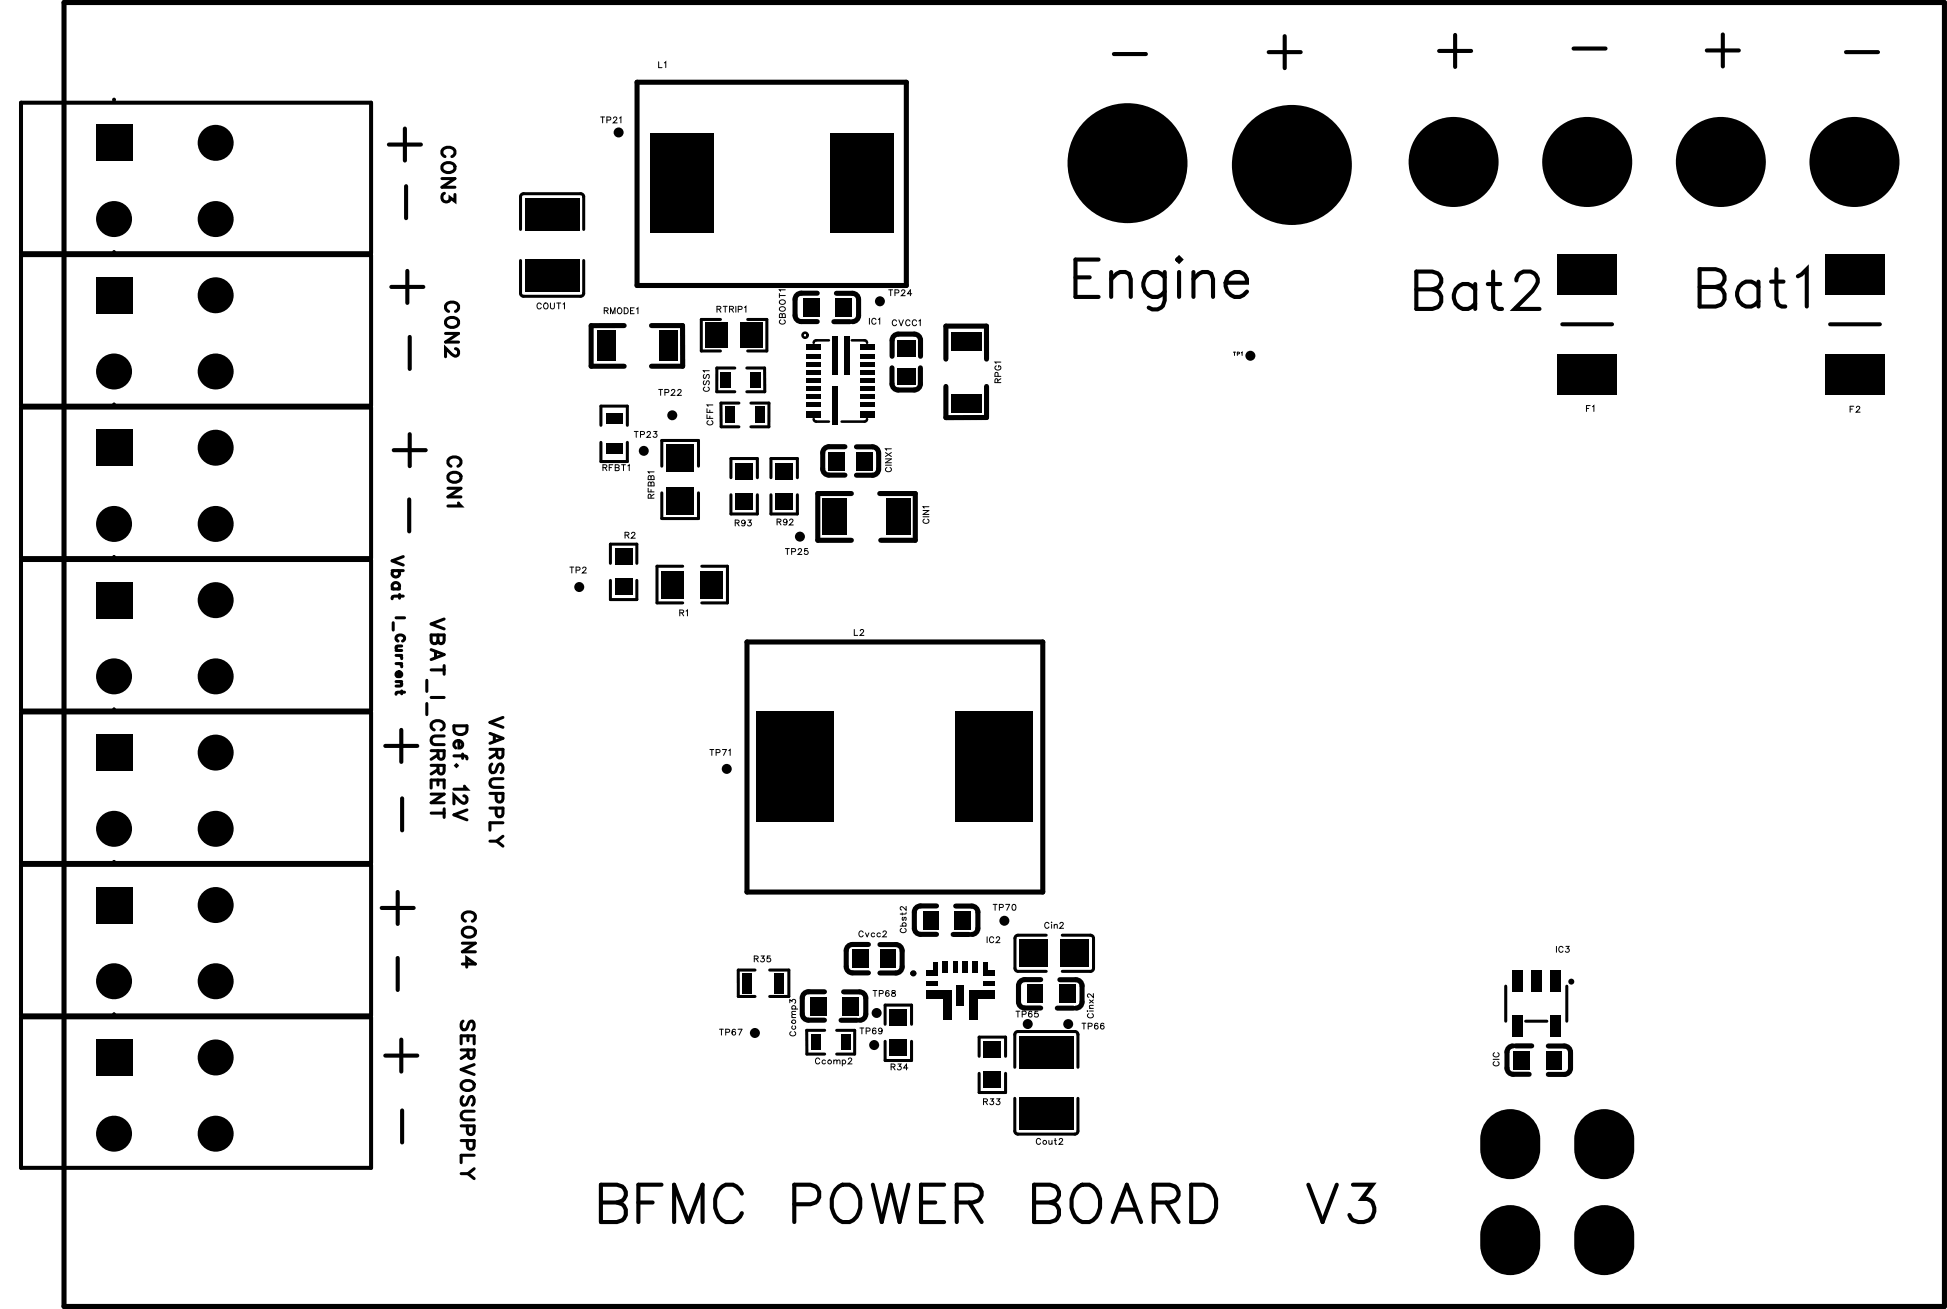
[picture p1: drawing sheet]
<svg xmlns="http://www.w3.org/2000/svg" width="97mm" height="65mm" viewBox="0 0 97 65" stroke-linecap="round" stroke-linejoin="round" font-family="sans-serif">
<g fill="none" stroke="#000" stroke-width=".25">
<path d="M3.2 .1h94v65.2h-94zM31.2 16.3h-1.6v2h1.6M31.8 4.1h13.5v10.2h-13.5zM32.6 16.3h1.5v2h-1.5M40.1 14.7h.8M40.1 14.7l-.3 .1-.1 1a.31 .31 0 0 0 .4 .3h.8M41.7 16.1h.8M41.8 14.7h.8l.3 .1v1l-.1 .2-.2 .1M44.6 18.4v.9l.3 .2h.8l.3-.2v-.9M44.6 17.8v-.8a.31 .31 0 0 1 .3-.3h.8l.3 .2v.9M47.3 18v-1.7h2v1.7M47.3 19.3v1.6h2v-1.6"/>
<path d="M37.3 32.1h14.8v12.5h-14.8zM42.2 22.3l-.9 .1-.2 .2v.8l.2 .3h.9M42.6 24.7h-1.7v2.3h1.7M42.8 22.3l1 .1 .1 .2v.8l-.1 .3-1 .1M44 24.7h1.8v2.3h-1.8M41.2 49.6h-.8l-.3 .1v1a.31 .31 0 0 0 .3 .3h.8M42 51h.8M42.2 49.6h.8l.2 .1 .1 1-.1 .1-.2 .2M43.4 47.2l-.9 .1-.2 .2v.8l.2 .3h.9M44 47.2h.8l.3 .2v.9l-.2 .3h-.9M45.7 46.4l.2 .3h.9M46.8 45.3h-.8l-.3 .1v1"/>
<path d="M47.6 46.7h.8M47.8 45.3h.8l.2 .1 .1 1-.1 .2-.2 .1M52 49h-.9l-.2 .3v.8l.2 .2 .9 .1M52.9 50.4h.8M53 49h.8l.2 .1 .1 1-.1 .1-.2 .2M75.6 52.3h-.1l-.2 .3 .1 .9 .2 .2h.8M75.8 52.3h.8M77.4 52.3h.8a.31 .31 0 0 1 .3 .3v.8l-.1 .3h-1"/>
</g>
<g fill="#000">
<path d="M4.8 13.9h1.8v1.8h-1.8zM4.8 6.2h1.8v1.8h-1.8zM26.2 12.9h2.7v1.7h-2.7zM26.2 9.9h2.7v1.6h-2.7zM29.9 16.5h.9v1.5h-.9zM32.5 6.7h3.2v4.9h-3.2zM33 16.5h.9v1.5h-.9zM35.3 16.1h1.1v1.3h-1.1zM36 18.6h.5v.8h-.5zM37.5 18.6h.5v.8h-.5zM37 16.1h1.1v1.3h-1.1zM40.2 14.9h.8v.9h-.8z"/>
<path d="M40.3 17.2h.7v.3h-.7zM40.3 17.7h.7v.2h-.7zM40.3 18.1h.7v.2h-.7zM40.3 18.5h.7v.2h-.7zM40.3 18.9h.7v.2h-.7zM40.3 19.3h.7v.2h-.7zM40.3 19.7h.7v.2h-.7zM41.5 6.7h3.2v4.9h-3.2zM41.6 16.8h.3v1.9h-.3zM41.8 14.9h.8v.9h-.8zM42.2 16.8h.3v1.9h-.3zM43 17.2h.7v.3h-.7z"/>
<path d="M43 17.7h.7v.2h-.7zM43 18.1h.7v.2h-.7zM43 18.5h.7v.2h-.7zM43 18.9h.7v.2h-.7zM43 19.3h.7v.2h-.7zM43 19.7h.7v.2h-.7zM44.8 18.4h.9v.8h-.9zM44.8 17h.9v.8h-.9zM47.5 16.6h1.5v.9h-1.5zM77.9 12.7h2.9v2h-2.9zM77.9 17.7h2.9v2h-2.9zM91.3 12.7h2.9v2h-2.9z"/>
<path d="M91.3 17.7h2.9v2h-2.9zM4.8 36.7h1.8v1.8h-1.8zM4.8 21.5h1.8v1.8h-1.8zM4.8 29.1h1.8v1.8h-1.8zM30.3 22.2h.8v.5h-.8zM30.3 20.7h.8v.5h-.8zM30.7 27.4h.9v.8h-.9zM30.7 28.9h.9v.8h-.9zM33.1 28.5h1.1v1.4h-1.1zM33.3 24.4h1.4v1.3h-1.4zM33.3 22.2h1.4v1.4h-1.4zM35 28.5h1.1v1.4h-1.1z"/>
<path d="M36.2 20.3h.5v.8h-.5zM36.8 23.1h.8v.9h-.8zM36.8 24.7h.8v.8h-.8zM37.7 20.3h.5v.8h-.5zM38.8 24.7h.8v.8h-.8zM38.8 23.1h.8v.9h-.8zM40.3 20.1h.7v.2h-.7zM40.3 20.6h.7v.3h-.7zM41.1 24.9h1.2v1.8h-1.2zM41.6 19.3h.3v1.9h-.3zM41.4 22.6h.8v.9h-.8zM43 20.1h.7v.2h-.7z"/>
<path d="M43 20.6h.7v.3h-.7zM42.8 22.6h.8v.9h-.8zM44.3 24.9h1.2v1.8h-1.2zM47.5 19.7h1.5v.9h-1.5zM4.8 52h1.8v1.8h-1.8zM4.8 44.3h1.8v1.8h-1.8zM37.1 48.7h.5v1h-.5zM37.8 35.6h3.9v5.5h-3.9zM38.7 48.7h.5v1h-.5zM40.5 51.7h.5v.8h-.5zM40.5 49.8h.8v.9h-.8zM42 51.7h.5v.8h-.5z"/>
<path d="M42.1 49.8h.8v.9h-.8zM42.6 47.5h.8v.9h-.8zM44 47.5h.8v.9h-.8zM44.5 50.5h.8v.8h-.8zM44.5 52h.8v.8h-.8zM46.1 45.6h.8v.9h-.8zM46.3 48.5h.6v.3h-.6zM46.3 49.5h1.3v.4h-1.3zM46.3 49h.6v.3h-.6zM46.7 48.1h.2v.4h-.2zM47.1 48.1h.3v.5h-.3zM47.2 49.9h.4v1.1h-.4z"/>
<path d="M47.7 45.6h.8v.9h-.8zM47.8 35.6h3.8v5.5h-3.8zM47.6 48.1h.3v.5h-.3zM47.8 49.3h.4v1h-.4zM48.1 48.1h.3v.5h-.3zM48.5 49.5h1.2v.4h-1.2zM48.5 49.9h.4v1.1h-.4zM48.6 48.1h.3v.5h-.3zM49.1 48.5h.6v.3h-.6zM49.2 49h.5v.3h-.5zM49.1 48.1h.3v.4h-.3zM49.2 52.1h.8v.8h-.8z"/>
<path d="M49.2 53.6h.8v.8h-.8zM51.3 49.2h.8v.9h-.8zM51 47h1.4v1.3h-1.4zM52.9 49.2h.8v.9h-.8zM51 51.8h2.7v1.6h-2.7zM51 54.8h2.7v1.7h-2.7zM53 47h1.4v1.3h-1.4zM75.6 48.5h.5v1.1h-.5zM75.6 50.8h.5v1h-.5zM75.7 52.5h.8v.9h-.8zM76.5 48.5h.6v1.1h-.6zM74.6 55.7a1.56 1.56 0 0 1 1.8 0 1.56 1.56 0 0 1 .6 1.7 1.5 1.5 0 0 1-1.5 1.5 1.5 1.5 0 0 1-1.5-1.5 1.73 1.73 0 0 1 .6-1.7z"/>
<path d="M77.5 48.5h.5v1.1h-.5zM77.5 50.8h.5v1h-.5zM77.3 52.5h.8v.9h-.8zM79.3 55.7a1.56 1.56 0 0 1 1.8 0 1.56 1.56 0 0 1 .6 1.7 1.5 1.5 0 0 1-1.5 1.5 1.5 1.5 0 0 1-1.5-1.5 1.73 1.73 0 0 1 .6-1.7zM74.6 60.5a1.56 1.56 0 0 1 1.8 0 1.56 1.56 0 0 1 .6 1.7 1.5 1.5 0 0 1-1.5 1.5 1.5 1.5 0 0 1-1.5-1.5 1.73 1.73 0 0 1 .6-1.7zM79.3 60.5a1.56 1.56 0 0 1 1.8 0 1.56 1.56 0 0 1 .6 1.7 1.5 1.5 0 0 1-1.5 1.5 1.5 1.5 0 0 1-1.5-1.5 1.73 1.73 0 0 1 .6-1.7z"/>
<circle cx="5.7" cy="11" r=".9"/>
<circle cx="5.7" cy="18.6" r=".9"/>
<circle cx="10.8" cy="14.8" r=".9"/>
<circle cx="10.8" cy="18.6" r=".9"/>
<circle cx="10.8" cy="11" r=".9"/>
<circle cx="10.8" cy="7.1" r=".9"/>
<circle cx="30.9" cy="6.6" r=".25"/>
<circle cx="44" cy="15.1" r=".25"/>
<circle cx="56.4" cy="8.2" r="3"/>
<circle cx="62.5" cy="17.8" r=".25"/>
<circle cx="64.6" cy="8.2" r="3"/>
<circle cx="72.7" cy="8.1" r="2.25"/>
<circle cx="79.3" cy="8.1" r="2.25"/>
<circle cx="86" cy="8.1" r="2.25"/>
<circle cx="92.7" cy="8.1" r="2.25"/>
<circle cx="5.7" cy="33.8" r=".9"/>
<circle cx="5.7" cy="26.2" r=".9"/>
<circle cx="10.8" cy="33.8" r=".9"/>
<circle cx="10.8" cy="37.6" r=".9"/>
<circle cx="10.8" cy="26.2" r=".9"/>
<circle cx="10.8" cy="22.4" r=".9"/>
<circle cx="10.8" cy="30" r=".9"/>
<circle cx="29" cy="29.3" r=".25"/>
<circle cx="32.2" cy="22.5" r=".25"/>
<circle cx="33.6" cy="20.8" r=".25"/>
<circle cx="36.3" cy="38.4" r=".25"/>
<circle cx="40" cy="26.8" r=".25"/>
<circle cx="5.7" cy="49.1" r=".9"/>
<circle cx="5.7" cy="56.7" r=".9"/>
<circle cx="5.7" cy="41.4" r=".9"/>
<circle cx="10.8" cy="49.1" r=".9"/>
<circle cx="10.8" cy="45.2" r=".9"/>
<circle cx="10.8" cy="56.7" r=".9"/>
<circle cx="10.8" cy="52.9" r=".9"/>
<circle cx="10.8" cy="41.4" r=".9"/>
<circle cx="37.7" cy="51.6" r=".25"/>
<circle cx="43.7" cy="52.2" r=".25"/>
<circle cx="43.8" cy="50.6" r=".25"/>
<circle cx="50.2" cy="46" r=".25"/>
<circle cx="51.4" cy="51.2" r=".25"/>
<circle cx="53.4" cy="51.2" r=".25"/>
<circle cx="78.5" cy="49.1" r=".15"/>
</g>
<g fill="none" stroke="#000" stroke-width=".2">
<path d="M1 5.1h17.6v7.6h-17.6zM1 12.8h17.6v7.5h-17.6zM19.4 7.2h1.6M19.6 14.3h1.6M20.2 6.4v1.6M20.3 9.3v1.6M20.4 13.5v1.6M20.5 16.8v1.6M53.8 13.9h.7M54.9 13h-1.1v1.8h1.1M55.5 14l.5-.4 .4 .1 .1 .3v.8M55.5 13.6v1.2"/>
<path d="M55.7 2.7h1.6M58.2 13.6v1.4a.49 .49 0 0 1-.3 .4 .49 .49 0 0 1-.5 0M58.2 13.9a.6 .6 0 0 0-.9-.1 .6 .6 0 0 0 0 .9 .6 .6 0 0 0 .9-.1M58.9 12.9l.1 .1-.1 .1v-.1zM58.9 13.6v1.2M59.7 14l.4-.4 .4 .1 .1 .3v.8M59.7 13.6v1.2M61.3 14.1h1a.55 .55 0 0 0-.6-.5 .55 .55 0 0 0-.4 .7 .57 .57 0 0 0 .4 .5 .57 .57 0 0 0 .6-.2M63.4 2.6h1.6M64.2 1.8v1.6M70.8 14.5h.8a.49 .49 0 0 1 .5 .5 .49 .49 0 0 1-.5 .4h-.8v-1.8h.8l.3 .1a.43 .43 0 0 1 0 .7l-.3 .1M71.9 2.5h1.6"/>
<path d="M72.7 1.7v1.6M73.7 14.5a.6 .6 0 0 0-.8-.1 .6 .6 0 0 0 0 .9 .6 .6 0 0 0 .8-.1M73.7 14.2v1.2M74.4 14.2h.6M74.6 13.6v1.5l.1 .3h.4M75.8 14a.46 .46 0 0 1 .4-.4h.3a.46 .46 0 0 1 .3 .7l-1.1 1.1h1.3M78.1 16.2h2.5M78.7 2.4h1.6M85 14.3h.8a.49 .49 0 0 1 .4 .5 .49 .49 0 0 1-.4 .5h-.8v-1.8h.8h.2a.43 .43 0 0 1 0 .8h-.2M85.3 2.5h1.6M86.1 1.7v1.6M87.9 14.3a.6 .6 0 0 0-.9 0 .6 .6 0 0 0 0 .8 .6 .6 0 0 0 .9 0"/>
<path d="M87.9 14.1v1.2M88.5 14.1h.7M88.8 13.5v1.5l.1 .2 .3 .1M89.9 13.8l.4-.3v1.8M91.5 16.2h2.5M92.3 2.6h1.6M1 20.4h17.6v7.5h-17.6zM1 28h17.6v7.5h-17.6zM1 35.6h17.6v7.5h-17.6zM19.3 37.3h1.6M19.7 22.5h1.6M20.1 36.5v1.6"/>
<path d="M20.1 39.9v1.6M20.5 25v1.6M20.5 21.7v1.6M1 43.2h17.6v7.6h-17.6zM1 50.9h17.6v7.5h-17.6zM19.1 45.4h1.6M19.3 52.8h1.6M19.9 44.6v1.6M19.9 47.9v1.6M20.1 52v1.6M20.1 55.5v1.6M33.1 59.2h-1.2v1.9"/>
<path d="M37.1 59.7a.69 .69 0 0 0-.8-.5 .69 .69 0 0 0-.5 .7 .82 .82 0 0 0 .1 .9 .82 .82 0 0 0 .9 .2l.3-.4M41.9 59.3a.71 .71 0 0 1 1.1 .6 .82 .82 0 0 1-.2 .9 .82 .82 0 0 1-.9 .2 1.13 1.13 0 0 1 0-1.7zM43.6 59.2l.5 1.9 .4-1.9 .5 1.9 .4-1.9M47.2 59.2h-1.2v1.9h1.2M53.7 59.5a.69 .69 0 0 1 .8-.3 .69 .69 0 0 1 .5 .7 .82 .82 0 0 1-.2 .9 .82 .82 0 0 1-.9 .2 1.16 1.16 0 0 1-.2-1.5zM59.5 59.2h.7a1 1 0 0 1 .6 1 1 1 0 0 1-.6 .9h-.7zM65.4 59.2l.7 1.9 .7-1.9M67.6 59.2h1l-.5 .7a.6 .6 0 0 1 .6 .7 .6 .6 0 0 1-.8 .5l-.3-.1-.1-.3M30 60.1h.8a.49 .49 0 0 1 .5 .5 .49 .49 0 0 1-.5 .5h-.8v-1.9h.8l.3 .1a.43 .43 0 0 1 0 .7l-.3 .1M31.9 60.1h.7M33.7 61.1v-1.9l.7 1.9 .7-1.9v1.9M39.7 60.2h.8a.49 .49 0 0 0 .5-.5 .49 .49 0 0 0-.5-.5h-.8v1.9"/>
<path d="M46 60.1h.8M47.8 60.1h.8l.3-.1a.43 .43 0 0 0 0-.7l-.3-.1h-.8v1.9M48.4 60.1l.7 1M51.7 60.1h.8a.49 .49 0 0 1 .5 .5 .49 .49 0 0 1-.5 .5h-.8v-1.9h.8l.3 .1a.43 .43 0 0 1 0 .7l-.3 .1M55.6 61.1l.7-1.9 .7 1.9M55.9 60.5h.9M57.7 60.1h.8l.2-.1a.43 .43 0 0 0 0-.7l-.2-.1h-.8v1.9M58.3 60.1l.6 1"/>
<circle cx="45.7" cy="48.7" r=".05"/>
</g>
<g fill="none" stroke="#000" stroke-width=".15">
<path d="M22.1 8.9h.6l-.6 .5h.6M22.1 8.3a.31 .31 0 0 1 .4-.2 .31 .31 0 0 1 .2 .5 .32 .32 0 0 1-.4 0 .32 .32 0 0 1-.2-.3zM22.2 9.7a.22 .22 0 0 0-.1 .3 .22 .22 0 0 0 .4-.1l.2 .2v-.4M22.2 7.8a.24 .24 0 0 1-.1-.2 .24 .24 0 0 1 .2-.2h.2a.24 .24 0 0 1 .2 .2 .24 .24 0 0 1-.1 .2M22.3 16.7h.6l-.6 .4h.6M22.3 16a.31 .31 0 0 1 .4-.1 .31 .31 0 0 1 .1 .4 .32 .32 0 0 1-.4 0 .32 .32 0 0 1-.1-.3zM22.4 15.6a.24 .24 0 0 1-.1-.3 .24 .24 0 0 1 .2-.2h.2a.24 .24 0 0 1 .2 .2 .24 .24 0 0 1-.1 .3M22.8 17.4l.1 .2-.1 .2-.5-.4v.4M26 13l.1 1.8h2.9l.2-.1v-1.7M26 11.5l.1-1.8h2.9l.2 .1v1.7M36 16h-.9v1.5h.9M36.7 18.4h-.9v1.2h.9"/>
<path d="M37.3 18.4h.9v1.2h-.9M37.4 16h.9v1.5h-.9M19.6 28.5h.6M19.6 29.4h.4M19.7 31.1v.4M19.7 28.5a.18 .18 0 0 0 0 .3 .18 .18 0 0 0 .2 0 .18 .18 0 0 0 0-.3M19.7 29.4a.18 .18 0 0 1 0-.2 .18 .18 0 0 1 .2 0 .18 .18 0 0 1 0 .2M19.8 30.9h.4M19.8 32.5h.3M19.8 32.8h.3M19.8 33.2h.3M19.8 34.1h.3"/>
<path d="M19.9 32a.16 .16 0 0 1-.1-.1 .16 .16 0 0 1 .2-.2h.1a.16 .16 0 0 1 .1 .2 .16 .16 0 0 1-.1 .1M20 32.8l.1 .1M20 33.2l.1 .1M20 33.6v.2a.14 .14 0 0 0 0-.2 .14 .14 0 0 0-.2 0 .14 .14 0 0 0 0 .2h.1M20 29.7v.2M20 34.1l.1 .2h-.3M20.1 32.3h-.3l.1 .2M20.1 34.5v.2M20.2 29.8h-.5l-.1 .1M20.2 27.8l-.6 .2 .6 .2M20.2 34.6h-.3l-.1 .1M21.3 34v.6"/>
<path d="M21.3 35.2v.5M21.6 37.5h.6l-.1 .4h-.2v-.4M21.6 38.3h.6l-.1 .4-.2-.1v-.3M21.6 32.5l.6 .2-.6 .3M21.6 33.5h.6M21.6 39.4v-.4h.6v.4M21.6 34.9h.6M21.6 39.7h.6l-.6 .4h.6M21.7 36.5a.24 .24 0 0 1-.1-.3 .24 .24 0 0 1 .2-.2h.2a.24 .24 0 0 1 .2 .2 .24 .24 0 0 1-.2 .3M21.8 32.6v.3M21.9 31.7l-.1 .4-.1 .1-.1-.2v-.3h.6l-.1 .4-.1 .1-.1-.2M21.9 37.7l-.3 .3"/>
<path d="M21.9 38.5l-.3 .2M21.9 39v.2M22.2 36.8h-.5l-.1 .2v.2h.6M22.2 30.9l-.6 .3 .6 .2M22.2 33.3v.4M22.4 24.4h.6l-.6 .4h.6M22.4 23.7a.31 .31 0 0 1 .4-.1 .31 .31 0 0 1 .2 .4 .32 .32 0 0 1-.4 .1 .32 .32 0 0 1-.2-.4zM22.5 23.3a.24 .24 0 0 1-.1-.3 .24 .24 0 0 1 .2-.2h.2a.24 .24 0 0 1 .2 .2 .24 .24 0 0 1-.1 .3M22.7 36.3h.6v.2a.35 .35 0 0 1-.3 .2 .35 .35 0 0 1-.3-.2zM22.7 37.8h.5l.1 .1M22.8 38.3h.1M22.9 25.1l.1 .2h-.6"/>
<path d="M22.9 37v.4a.21 .21 0 0 0 .2-.3 .21 .21 0 0 0-.3-.1 .21 .21 0 0 0-.1 .3l.1 .1M23.1 37.7v.2M23.2 39.8l.1 .1-.1 .3-.5-.4v.4M23.2 39.3l.1 .1h-.6M24.5 37.5h.6v.4l-.2-.1-.1-.3M24.5 39.7h.6v.4l-.3-.1v-.3M24.5 36.7l.6 .2-.6 .3M24.6 38.2l-.1 .1 .1 .3h.2l.2-.4 .1 .1v.3M24.7 36.8v.3M24.8 37.7l-.3 .2M25.1 38.9h-.4l-.2 .2 .1 .2 .5 .1M25.1 35.9l-.6 .2 .6 .3"/>
<path d="M30 21.3v-1h1.4v1M30 22.1v1h1.4v-1M30.5 28.2v-1h1.3v1M30.5 29v1h1.3v-1M33.1 23.3v-1.3h1.8v1.3M33.1 24.6v1.3h1.8v-1.3M34.1 28.3h-1.3v1.8h1.3M35.1 28.3h1.3v1.8h-1.3M36.5 24.7v1h1.4v-1M36.5 23.9v-1h1.4v1M36.9 20.1h-.9v1.2h.9M37.5 20.1h.9v1.2h-.9"/>
<path d="M38.5 23.9v-1h1.4v1M38.5 24.7v1h1.4v-1M21.6 40.6h.6M22.2 40.4v.5M23.1 52.5h.6l-.1 .4h-.2v-.4M23.1 56.3h.6l-.1 .4h-.2v-.4M23.1 57h.6l-.1 .4h-.2v-.4M23.1 52.2v-.4h.6v.4M23.1 54.1a.31 .31 0 0 1 .4-.1 .31 .31 0 0 1 .1 .4 .32 .32 0 0 1-.4 .1 .32 .32 0 0 1-.1-.4zM23.1 48.2h.7l-.5-.3v.4M23.1 47.1h.7l-.7 .5h.7M23.1 46.5a.31 .31 0 0 1 .5-.1 .31 .31 0 0 1 .1 .4 .32 .32 0 0 1-.4 0 .32 .32 0 0 1-.2-.3z"/>
<path d="M23.1 51v.2v.3l.2-.1 .2-.3 .1-.1 .1 .2-.1 .3M23.1 54.8v.2v.2h.2l.2-.4 .2 .2-.1 .2M23.3 46a.24 .24 0 0 1-.2-.2 .24 .24 0 0 1 .3-.2h.1a.24 .24 0 0 1 .3 .2 .24 .24 0 0 1-.2 .2M23.3 40.5l-.6 .2 .6 .3M23.4 51.8v.2M23.4 52.7l-.3 .2M23.4 58.7l.3 .2M23.7 55.5h-.5l-.1 .2v.2l.6 .1M23.7 58.4l-.3 .3h-.3M23.7 57.7h-.6v.4M23.7 53.2l-.6 .3 .6 .2M24.5 40.4h.6v.4h-.3v-.4"/>
<path d="M24.8 42l.3 .3M25.1 41.8l-.3 .2h-.3M25.1 41.1h-.6v.4M37.7 48.5h-.8v1.3h.8M38.5 48.5h.9v1.3h-.9M41.2 51.5h-.9v1.2h.9M41.8 51.5h.9v1.2h-.9M44.2 51.2v-1h1.4v1M44.2 52.1v.9h1.4v-.9M48.9 52.8v-1h1.4v1M48.9 53.7v.9h1.4v-.9M50.7 53.4l.1-1.8h2.9l.2 .1v1.7"/>
<path d="M50.7 54.9l.1 1.7 2.9 .1 .2-.2v-1.6M52.3 46.7h-1.4l-.2 .2 .1 1.6 1.5 .1M53.1 46.7l1.5 .1 .1 1.6-.2 .2h-1.4M75.3 49.3v1.7M76.3 51h1M78.3 49.3v1.7"/>
</g>
<g fill="none" stroke="#000" stroke-width=".05">
<path d="M27.1 15.2a.11 .11 0 0 0-.2-.1 .11 .11 0 0 0-.1 .2 .11 .11 0 0 0 .1 .1 .11 .11 0 0 0 .2 0M27.5 15.1l.1 .3h.1v-.3M27.8 15.1h.2M27.9 15.1v.3M28.1 15.2l.1-.1v.3M30 5.8h.2M30.1 5.8v.3M30.2 15.5h.2v-.1h-.2v.3M30.3 15.5l.1 .2M30.3 6h.2v-.1l-.2-.1v.3M30.5 15.7v-.3l.1 .3 .1-.3v.3M30.7 5.9v-.1l.1 .1-.1 .2h.2"/>
<path d="M31 5.9v-.1v.3M31.2 15.4h.2l-.1 .3h-.1zM31.5 15.5h.1M31.7 15.4h-.2v.3h.2M31.8 15.4h.1v.3M32.9 19.5h.2M32.9 3.1v.3h.2M33 19.5v.3M33.2 3.1h.1v.3M33.2 19.6h.2v-.1h-.2v.3M33.6 19.5h.1l-.1 .3h.2M33.9 19.5h.2l-.2 .3h.2"/>
<path d="M35.2 19v.2l.2-.2 .1 .1-.1 .1M35.2 18.7v.2l.2-.2v.2M35.2 19.4a.11 .11 0 0 0 0 .1 .11 .11 0 0 0 .1 .1 .11 .11 0 0 0 .2-.1 .11 .11 0 0 0-.1-.1M35.5 18.5h-.3v.1M35.8 15.5l.2-.1v-.1h-.2v.3M35.9 15.5l.1 .1M36.2 15.3h.2M36.3 15.3v.3M36.5 15.5l.2-.1-.2-.1v.3M36.6 15.5l.1 .1M36.8 15.3v.3M36.9 15.5h.2v-.2h-.2v.3"/>
<path d="M37.2 15.4l.1-.1v.3M39 14.8h.3M39 14.7v.2M39 16a.11 .11 0 0 0 0 .1 .11 .11 0 0 0 .1 .1 .11 .11 0 0 0 .2-.1 .11 .11 0 0 0-.1-.1M39.1 15.7h-.1v.2h.3l-.1-.2h-.1v.2M39.3 14.5h-.3v.1M43.5 15.9v.3M43.8 16a.11 .11 0 0 0-.1-.1 .11 .11 0 0 0-.1 .1v.1a.11 .11 0 0 0 .1 .1 .11 .11 0 0 0 .1-.1M43.9 16l.1-.1v.3M44.4 14.5h.2M44.5 14.5v.3M44.7 14.6h.2v-.1h-.2v.3"/>
<path d="M44.8 16.1a.11 .11 0 0 0-.1-.1 .11 .11 0 0 0-.1 .1v.1a.11 .11 0 0 0 .1 .1 .11 .11 0 0 0 .1-.1M44.9 16l.1 .3 .2-.3M45.1 14.6v-.1h.1l-.1 .3h.2M45.5 16.1a.11 .11 0 0 0-.1-.1 .11 .11 0 0 0-.1 .1v.1a.11 .11 0 0 0 .1 .1 .11 .11 0 0 0 .1-.1M45.6 14.7h-.2l.1-.2v.3M45.8 16.1a.11 .11 0 0 0-.1-.1 .11 .11 0 0 0-.1 .1v.1a.11 .11 0 0 0 .1 .1 .11 .11 0 0 0 .1-.1M45.9 16h.1v.3M49.8 18.3a.11 .11 0 0 0-.1 .1 .11 .11 0 0 0 .1 .1h.1a.11 .11 0 0 0 .1-.1 .11 .11 0 0 0-.1-.1v.1M49.9 19.1v-.1l-.1-.1-.1 .2h.3M49.9 18.8v-.2h-.1l-.1 .2h.3M50 18.1h-.3l.1 .1M50 18.9l-.1 .1"/>
<path d="M61.7 17.6h.1M61.7 17.6v.2M61.9 17.7l.1-.1h-.1v.2M62.1 17.6v.2M28.5 28.3h.2M28.6 28.3v.3M28.8 28.5h.2v-.1l-.2-.1v.3M29.1 28.4l.1-.1 .1 .1-.2 .2h.2M30.1 23.4h.2v-.1l-.2-.1v.3M30.2 23.4l.1 .1M30.5 23.4h.1M30.6 23.2h-.1v.3"/>
<path d="M30.8 23.4h.1v.1h-.1v-.3l.1 .1v.1M31.1 23.2h.2M31.2 23.2v.3M31.2 26.7h.2v-.1h-.2v.3M31.3 26.7l.1 .2M31.4 23.3l.1-.1v.3M31.6 26.7v-.1l.1 .1-.1 .2h.2M31.7 21.6h.2M31.8 21.6v.3M32 21.7h.2v-.1h-.2v.3M32.3 21.6h.1h.1l-.2 .3h.2M32.4 24.4v.2h.3"/>
<path d="M32.5 24.9v-.2h-.1v.2h.3M32.5 24.2l-.1-.1v.2h.3l-.1-.2-.1 .2M32.5 23.8h-.1v.2h.3l-.1-.2-.1 .2M32.5 24.5v.1M32.7 21.6h.1l-.1 .1a.1 .1 0 0 1 .1 .1 .1 .1 0 0 1-.2 0M32.7 23.6h-.3l.1 .1M32.7 24.7l-.2 .1M34 30.6h.1l.1-.1h-.2v.3M34.1 30.6l.1 .2M34.3 30.5h.1v.3M35.3 20.7v.2h.3M35.3 20.4v.2h.3"/>
<path d="M35.4 21a.11 .11 0 0 0-.1 .2 .11 .11 0 0 0 .2 0 .11 .11 0 0 0 .1 0 .11 .11 0 0 0 0-.2M35.5 20.5v.1M35.5 20.8v.1M35.5 37.5h.2M35.6 37.5v.3M35.6 20.2h-.3l.1 .1M35.8 37.6h.2v-.1h-.2v.3M36.1 37.5h.2l-.1 .3M36.4 37.5h.1v.3M36.8 26.1h.1v-.1h-.1v.3M36.9 26.1v.2M37.2 26.1a.09 .09 0 0 1-.1 .1 .1 .1 0 0 1 0-.2 .09 .09 0 0 1 .1 0v.3l-.1-.1"/>
<path d="M37.4 26h.1v.1a.1 .1 0 0 1 0 .2 .1 .1 0 0 1-.1-.1M38.8 26.1h.2v-.1l-.2-.1v.3M38.9 26.1l.1 .1M39.3 27.4h.2M39.3 26a.09 .09 0 0 1-.1 .1 .09 .09 0 0 1 0-.1 .09 .09 0 0 1 .1 0v.2h-.1M39.4 27.4v.3M39.5 26v-.1l.1 .1-.1 .2h.2M39.6 27.6h.1l.1-.2h-.2v.3M39.9 27.5l.1-.1 .1 .1-.2 .2h.2M40.4 27.4h-.2v.1a.1 .1 0 0 1 .2 0 .1 .1 0 0 1 0 .2 .1 .1 0 0 1-.2 0M42.7 31.5v.3h.2M43 31.5h.1h.1l-.2 .3h.2"/>
<path d="M44.3 23.3h.3M44.3 22.9h.3l-.3 .2h.3M44.3 22.6l.3 .2M44.3 23.4a.11 .11 0 0 0 0 .1 .11 .11 0 0 0 .1 .1 .11 .11 0 0 0 .2-.1 .11 .11 0 0 0-.1-.1M44.6 22.4h-.3v.1M44.6 22.6l-.3 .2M46.1 25.8h.3M46.1 25.5h.3l-.3 .2h.3M46.2 25.9a.11 .11 0 0 0-.1 .2 .11 .11 0 0 0 .2 .1 .11 .11 0 0 0 .1-.1 .11 .11 0 0 0 0-.2M46.4 25.3h-.3l.1 .1M79.3 20.4h.1M79.5 20.3h-.2v.3"/>
<path d="M79.6 20.3h.1v.3M92.5 20.4h.1M92.7 20.3h-.2v.3M92.8 20.4l.1-.1 .1 .1-.2 .2h.2M36 51.4h.2M36.1 51.4v.3M36.3 51.6h.1l.1-.1-.2-.1v.3M36.8 51.5h-.1a.13 .13 0 0 0-.1 .1 .13 .13 0 0 0 .2 .1 .09 .09 0 0 0-.1-.1 .09 .09 0 0 0-.1 0M36.9 51.4h.2l-.2 .3M37.7 47.9h.2v-.1h-.2v.3M37.8 47.9l.1 .2M38 47.8h.2l-.1 .1a.11 .11 0 0 1 .1 .2 .11 .11 0 0 1-.2-.1"/>
<path d="M38.5 47.8h-.1l-.1 .1a.1 .1 0 0 1 .2 0 .1 .1 0 0 1 0 .2 .11 .11 0 0 1-.2-.1M39.5 50.1v-.1l.1 .1a.11 .11 0 0 1 .2-.1 .11 .11 0 0 1-.1 .2M39.6 51.6a.11 .11 0 0 0-.1 .1 .11 .11 0 0 0 .1 .1h.1a.11 .11 0 0 0 .1-.1 .11 .11 0 0 0-.1-.1M39.6 50.9h.2M39.6 50.4h.3M39.6 51.3a.09 .09 0 0 0 0 .1 .09 .09 0 0 0 .1 0 .09 .09 0 0 0 0-.1M39.6 50.4a.09 .09 0 0 1 0-.1 .09 .09 0 0 1 .1 0 .09 .09 0 0 1 0 .1M39.8 50.7h-.2v.2M39.8 50.6h-.2v.1M41 53a.11 .11 0 0 0-.1-.1 .11 .11 0 0 0-.1 .1v.1a.11 .11 0 0 0 .1 .1 .11 .11 0 0 0 .1-.1M41.3 53a.1 .1 0 0 0-.2 0 .1 .1 0 0 0 0 .2 .11 .11 0 0 0 .2-.1M41.7 53h.1v.2"/>
<path d="M41.7 53v.2M41.8 53h.2v.2M42.1 53a.09 .09 0 0 1 .1 0 .1 .1 0 0 1 0 .2 .09 .09 0 0 1-.1-.1M42.1 53v.3M42.4 53l.1-.1h.1l-.2 .3h.2M43 51.4h.2M43.1 51.4v.3M43.1 46.6a.11 .11 0 0 0-.1-.1 .11 .11 0 0 0-.1 .1v.1a.11 .11 0 0 0 .1 .1 .11 .11 0 0 0 .1 0M43.3 46.6v.2l.1-.2M43.3 51.5h.2v-.1h-.2v.3M43.6 49.5h.2M43.7 46.7a.09 .09 0 0 0-.1 0 .09 .09 0 0 0 0 .1 .09 .09 0 0 0 .1 0"/>
<path d="M43.7 49.5v.3M43.8 51.4a.13 .13 0 0 0-.2 .1 .13 .13 0 0 0 .2 .1 .09 .09 0 0 0-.1-.1 .09 .09 0 0 0-.1 .1M44 49.7h.1v-.2h-.1v.3M44 46.7a.09 .09 0 0 0-.1 0 .09 .09 0 0 0 0 .1 .09 .09 0 0 0 .1 0M44.1 51.5a.09 .09 0 0 1-.1 .1 .11 .11 0 0 1-.1-.2 .1 .1 0 0 1 .2 0v.3l-.2-.1M44.1 46.6l.1-.1 .1 .1-.2 .2h.2M44.4 49.6v-.1a.13 .13 0 0 0-.1 .2 .13 .13 0 0 0 .1 .1 .1 .1 0 0 0 0-.2 .09 .09 0 0 0-.1 .1M44.5 53.3h.2v-.1h-.2v.3M44.6 49.5l.2 .2-.1 .1h-.1l.2-.2zM44.6 53.3l.1 .2M44.9 53.2h.1v.1a.1 .1 0 0 1 0 .2 .1 .1 0 0 1-.1-.1M45 46.3h.3"/>
<path d="M45.1 46.4a.11 .11 0 0 0-.1 .1 .11 .11 0 0 0 .1 .1h.1a.11 .11 0 0 0 .1-.1 .11 .11 0 0 0-.1-.1M45.1 45.6v.1M45.1 46.3a.09 .09 0 0 1 0-.1 .1 .1 0 0 1 .2 0 .09 .09 0 0 1 0 .1M45.1 45.9v.1l.2-.1v.1M45.3 45.6l-.3 .1M45.3 45.3v.2l-.2-.2-.1 .1 .1 .1M45.4 53.4h-.2l.1-.2v.3M49.2 55.1h.1v-.1l-.1-.1v.3M49.3 55.1l.1 .1M49.3 46.8v.3M49.5 54.9h.2l-.1 .1a.1 .1 0 0 1 0 .2 .1 .1 0 0 1-.1 0M49.6 45.2h.2"/>
<path d="M49.7 46.9a.11 .11 0 0 0-.2-.1 .11 .11 0 0 0 0 .1v.1a.11 .11 0 0 0 0 .1 .11 .11 0 0 0 .2 0M49.7 45.2v.3M49.8 46.9l.1-.1 .1 .1-.2 .2h.2M49.8 54.9h.2l-.1 .1a.11 .11 0 0 1 .1 .2 .1 .1 0 0 1-.2 0M50 45.4l.1-.1v-.1h-.1v.3M50.3 45.2h.2l-.2 .3M50.8 50.5h.2M50.9 50.5v.3M51.1 50.7h.2v-.1l-.2-.1v.3M51.6 50.6a.13 .13 0 0 0-.2 .1 .13 .13 0 0 0 .2 .1 .09 .09 0 0 0-.1-.1 .09 .09 0 0 0-.1 0M51.9 50.5h-.2v.2a.1 .1 0 0 1 .2 0 .1 .1 0 0 1 0 .1 .1 .1 0 0 1-.2 0M52 57a.11 .11 0 0 0-.1-.1 .11 .11 0 0 0-.1 .1v.1a.11 .11 0 0 0 .1 .1 .11 .11 0 0 0 .1-.1"/>
<path d="M52.4 57v.2l.2-.1M52.4 46.2a.11 .11 0 0 0-.1-.1 .11 .11 0 0 0-.1 .1v.1a.11 .11 0 0 0 .1 .1 .11 .11 0 0 0 .1-.1M52.6 46.1h.1M52.6 46.2v.2M52.6 57v.2M52.7 46.3l.1-.1 .1 .2M52.7 46.2v.2M52.7 57h.1M52.7 56.9l.1 .3M53 57v-.1l.1 .1-.2 .2h.2M53 46.2v-.1l.2 .1-.2 .2h.2M54.1 51.1h.2"/>
<path d="M54.2 51.1v.3M54.4 50.6h.1M54.4 51.3h.2v-.1l-.2-.1v.3M54.4 50.7a.11 .11 0 0 0 0 .1 .11 .11 0 0 0 .1 .1 .11 .11 0 0 0 .2-.1 .11 .11 0 0 0-.1-.1M54.5 50.5h.2M54.5 50.4h.2M54.5 50l.2 .1M54.7 50.3h-.2v.1M54.7 49.7v.2l-.3-.2v.1M54.7 50l-.2 .1M54.9 51.2a.13 .13 0 0 0-.2 .1 .13 .13 0 0 0 .2 .1 .09 .09 0 0 0-.1-.1 .09 .09 0 0 0-.1 0M55.2 51.2a.13 .13 0 0 0-.2 .1 .13 .13 0 0 0 .2 .1 .09 .09 0 0 0-.1-.1 .09 .09 0 0 0-.1 0"/>
<path d="M74.6 53h.3M74.7 53.1a.11 .11 0 0 0-.1 .1 .11 .11 0 0 0 .2 .1 .11 .11 0 0 0 .1-.1 .11 .11 0 0 0 0-.1M74.7 52.6a.11 .11 0 0 0-.1 .1 .11 .11 0 0 0 .2 .1 .11 .11 0 0 0 .1-.1 .11 .11 0 0 0 0-.1M77.8 47.3v.3M78.1 47.4a.11 .11 0 0 0-.1-.1 .11 .11 0 0 0-.1 .1v.1a.11 .11 0 0 0 .1 .1 .11 .11 0 0 0 .1-.1M78.3 47.3h.1l-.1 .1a.11 .11 0 0 1 .1 .2 .11 .11 0 0 1-.2-.1"/>
<circle cx="27.3" cy="15.3" r=".14"/>
<circle cx="31" cy="15.5" r=".14"/>
<circle cx="39.1" cy="15.1" r=".14"/>
<circle cx="39.1" cy="15.4" r=".14"/>
<circle cx="39.7" cy="51.1" r=".1"/>
<circle cx="41.5" cy="53.1" r=".1"/>
<circle cx="50.7" cy="45.3" r=".13"/>
<circle cx="52.2" cy="57.1" r=".1"/>
</g>
<g fill="none" stroke="#000" stroke-width=".13">
<path d="M41.4 17h-.6l-.1 .1M42.6 17h.6l.1 .1M40.7 20.9l.1 .2h.6M42.1 21.1h1.1M43.3 20.9l-.1 .2"/>
<circle cx="40.2" cy="16.8" r=".13"/>
</g>
<g fill="none" stroke="#000" stroke-width=".1">
<circle cx="5.7" cy="5" r=".05"/>
<circle cx="5.7" cy="12.6" r=".05"/>
<circle cx="5.7" cy="20.2" r=".05"/>
<circle cx="5.7" cy="35.5" r=".05"/>
<circle cx="5.7" cy="27.8" r=".05"/>
<circle cx="5.7" cy="50.7" r=".05"/>
<circle cx="5.7" cy="43.1" r=".05"/>
</g>
<g font-size="3" fill="#fff">
<text x="63.3" y="4.1">+</text>
<text x="71.8" y="4.1">+</text>
<text x="85.2" y="4">+</text>
<text x="19.3" y="8.7">+</text>
<text x="19.5" y="15.9">+</text>
<text x="53.7" y="15.6">Engine</text>
<text x="70.7" y="16.2">Bat2</text>
<text x="84.9" y="16">Bat1</text>
<text x="19.6" y="24">+</text>
<text x="19.2" y="38.8">+</text>
<text x="19" y="46.9">+</text>
<text x="19.2" y="54.3">+</text>
<text x="29.9" y="61.8">BFMC POWER BOARD</text>
<text x="63.8" y="61.8">V3</text>
</g>
<g font-size="1.1" fill="#fff">
<text x="21.8" y="7.3" transform="rotate(90 21.8 7.3)">CON3</text>
<text x="22" y="15" transform="rotate(90 22 15)">CON2</text>
<text x="30.2" y="15.8">RMOD</text>
<text x="22.1" y="22.8" transform="rotate(90 22.1 22.8)">CON1</text>
<text x="21.3" y="30.9" transform="rotate(90 21.3 30.9)">VBAT_I_CURRENT</text>
<text x="24.2" y="35.8" transform="rotate(90 24.2 35.8)">VARSUPPLY</text>
<text x="22.4" y="36.2" transform="rotate(90 22.4 36.2)">Def. 12V</text>
<text x="22.8" y="45.5" transform="rotate(90 22.8 45.5)">CON4</text>
<text x="22.8" y="51" transform="rotate(90 22.8 51)">SERVOSUPPLY</text>
</g>
<text font-size="1" fill="#fff" x="19.3" y="27.7" transform="rotate(90 19.3 27.7)">Vbat</text>
<text font-size=".8" fill="#fff" x="19.6" y="30.8" transform="rotate(90 19.6 30.8)">I_Current</text>
<g font-size=".5" fill="#fff">
<text x="32.9" y="3.5">L1</text>
<text x="30" y="6.3">TP21</text>
<text x="26.8" y="15.6">COUT1</text>
<text x="35.8" y="15.7">RTRIP1</text>
<text x="39.4" y="16.2" transform="rotate(-90 39.4 16.2)">CBOOT1</text>
<text x="43.4" y="16.3">IC1</text>
<text x="44.4" y="14.9">TP24</text>
<text x="44.6" y="16.4">CVCC1</text>
<text x="30.1" y="23.7">RFBT1</text>
<text x="31.7" y="22">TP23</text>
<text x="32.9" y="19.9">TP22</text>
<text x="35.6" y="19.6" transform="rotate(-90 35.6 19.6)">CSS1</text>
<text x="35.8" y="21.3" transform="rotate(-90 35.8 21.3)">CFF1</text>
<text x="44.7" y="23.6" transform="rotate(-90 44.7 23.6)">CINX1</text>
<text x="50.2" y="19.2" transform="rotate(-90 50.2 19.2)">RPG1</text>
<text x="79.3" y="20.7">F1</text>
<text x="92.5" y="20.7">F2</text>
<text x="28.5" y="28.8">TP2</text>
<text x="31.2" y="27">R2</text>
<text x="32.8" y="24.9" transform="rotate(-90 32.8 24.9)">RFBB1</text>
<text x="36.7" y="26.4">R93</text>
<text x="38.8" y="26.4">R92</text>
<text x="39.2" y="27.8">TP25</text>
<text x="46.6" y="26.2" transform="rotate(-90 46.6 26.2)">CIN1</text>
<text x="34" y="30.9">R1</text>
<text x="42.7" y="31.9">L2</text>
<text x="35.5" y="37.9">TP71</text>
<text x="42.9" y="47">Cvcc2</text>
<text x="45.4" y="46.6" transform="rotate(-90 45.4 46.6)">Cbst2</text>
<text x="49.3" y="47.2">IC2</text>
<text x="49.6" y="45.6">TP70</text>
<text x="52.2" y="46.5">Cin2</text>
<text x="77.8" y="47.7">IC3</text>
<text x="35.9" y="51.9">TP67</text>
<text x="37.7" y="48.2">R35</text>
<text x="39.9" y="51.8" transform="rotate(-90 39.9 51.8)">Ccomp3</text>
<text x="40.7" y="53.3">Ccomp2</text>
<text x="43" y="51.8">TP69</text>
<text x="43.6" y="49.9">TP68</text>
<text x="44.5" y="53.6">R34</text>
<text x="50.8" y="51">TP65</text>
<text x="54.1" y="51.6">TP66</text>
<text x="54.8" y="50.9" transform="rotate(-90 54.8 50.9)">Cinx2</text>
<text x="75.1" y="53.3" transform="rotate(-90 75.1 53.3)">CIC</text>
<text x="49.1" y="55.3">R33</text>
<text x="51.8" y="57.3">Cout2</text>
</g>
<text font-size=".3" fill="#fff" x="61.6" y="17.8">TP1</text>
</svg>
